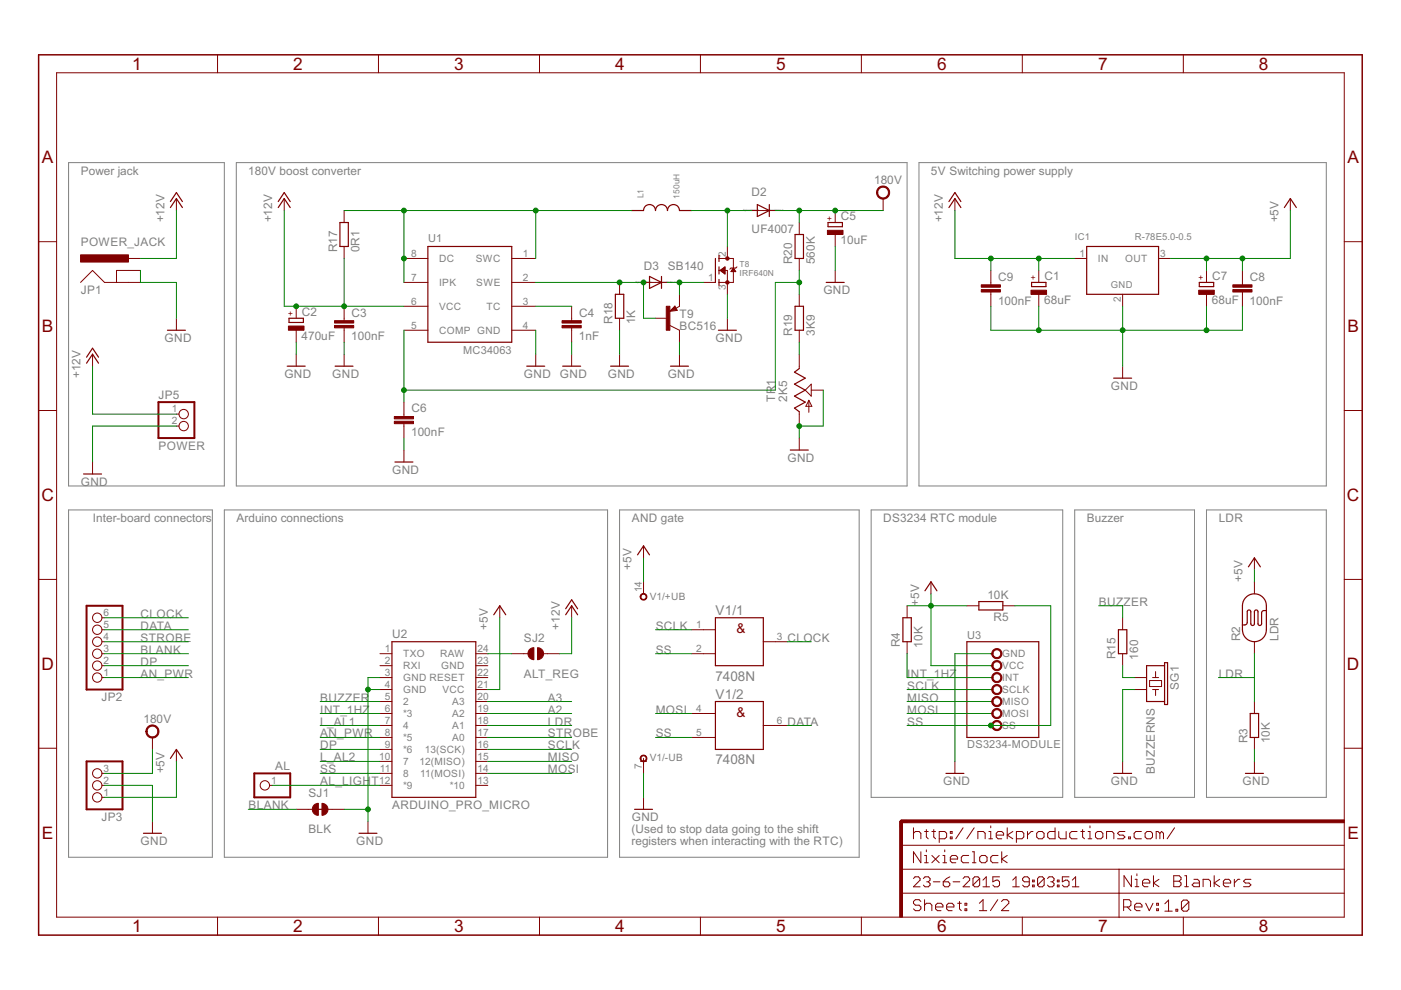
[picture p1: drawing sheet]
<svg xmlns="http://www.w3.org/2000/svg" width="297mm" height="210mm" viewBox="0 0 297 210" stroke-linecap="round" stroke-linejoin="round" font-family="sans-serif">
<path d="M14.5 34.5h33.1v68.5h-33.1zM50.1 34.5h142.2v68.5h-142.2zM194.8 34.5h86.4v68.5h-86.4zM14.5 108.1h30.5v73.7h-30.5zM47.6 108.1h81.2v73.7h-81.2zM131.4 108.1h50.8v73.7h-50.8zM184.7 108.1h40.6v61h-40.6zM227.9 108.1h25.4v61h-25.4zM255.8 108.1h25.4v61h-25.4z" fill="none" stroke="#808080" stroke-width=".21"/>
<g fill="none" stroke="#800000" stroke-width=".25">
<path d="M36.1 44l1.3-1.9 1.3 1.9M36.1 42.7l1.3-1.9 1.3 1.9M59 44l1.3-1.9 1.2 1.9M59 42.7l1.3-1.9 1.2 1.9M72.1 47.2h1.8v5.1h-1.8zM90.7 52.3h17.8v20.3h-17.8zM133.9 44.6h2.5a1.27 1.27 0 0 1 1.3-1.2 1.27 1.27 0 0 1 1.3 1.2 1.27 1.27 0 0 1 1.3-1.2 1.27 1.27 0 0 1 1.2 1.2 1.27 1.27 0 0 1 1.3-1.2 1.27 1.27 0 0 1 1.3 1.2h2.5M137.7 58.6l2.6 1.3-2.6 1.3zM140.3 58.6v2.6M151.7 54.8v5.1M152.4 54.2v1.2M152.4 56.6v1.5"/>
<path d="M152.4 59.2v1.3M160.6 43.4l2.5 1.2-2.5 1.3zM163.1 43.4v2.5M168.6 49.7h1.7v5.1h-1.7zM175.2 59.9h3.8M175.6 47.2h3v.9h-3zM201.2 44l1.3-1.9 1.2 1.9M201.2 42.7l1.3-1.9 1.2 1.9M218.7 59.9h3.1v.9h-3.1zM230.4 52.3h15.2v10.1h-15.2zM254.3 59.9h3v.9h-3zM272.3 44l1.3-1.9 1.2 1.9"/>
<path d="M18.4 77l1.2-1.9 1.3 1.9M18.4 75.7l1.2-1.9 1.3 1.9M35.5 70h3.8M60.9 77.6h3.8M61.3 67.5h3v.9h-3zM71.1 77.6h3.7M111.7 77.6h3.8M119.3 77.6h3.8M129.5 77.6h3.8M130.5 62.4h1.7v5.1h-1.7zM142.2 77.6h3.8M143 65.6h-.3l.3-.3 .3 .4-1 .1 .7-.7 .4 .6"/>
<path d="M152.3 70h3.8M168.6 64.9h1.7v5.1h-1.7zM169.5 78.1l-1.1 .8 2.3 1.3-2.3 1.2 2.3 1.3-2.3 1.3 2.3 1.3-2.3 1.2 1.1 .8M83.7 98h3.8M167.6 95.4h3.8M236.1 80.2h3.8M17.7 100.5h3.8M135.2 117.6l1.2-1.9 1.3 1.9M83.1 136.1h17.8v33h-17.8zM104.7 130.3l1.3-1.9 1.2 1.9M119.9 130.3l1.3-1.9 1.3 1.9M119.9 129.1l1.3-1.9 1.3 1.9"/>
<path d="M151.7 131h10.1v10.1h-10.1zM191.4 131h1.8v5.1h-1.8zM196.1 125.3l1.3-1.9 1.2 1.9M205 136.1h15.2v20.3h-15.2zM207.5 127.6h5.1v1.7h-5.1zM210.1 138.6h.3M237.1 133.5h1.8v5.1h-1.8zM264 126.8a2.54 2.54 0 0 1 2.8-.8 2.54 2.54 0 0 1 1.7 2.4v5.1a2.54 2.54 0 0 1-2.5 2.6 2.54 2.54 0 0 1-2.6-2.6v-5.1l.2-.8zM264.7 120.2l1.3-1.9 1.2 1.9M268.5 129.5h-.7l-.3 .3v2.4a.38 .38 0 0 1-.4 .4 .38 .38 0 0 1-.4-.4v-2.5a.38 .38 0 0 0-.4-.4 .38 .38 0 0 0-.3 .4v2.5a.38 .38 0 0 1-.4 .4 .38 .38 0 0 1-.4-.4v-2.5a.38 .38 0 0 0-.4-.4 .38 .38 0 0 0-.4 .4v2.4l-.3 .4h-.7M151.7 148.7h10.1v10.2h-10.1zM210.1 151.3h.3"/>
<path d="M210.1 141.1h.3M210.1 148.7h.3M210.1 153.8h.3M210.1 146.2h.3M210.1 143.7h.3M246.9 141.1h-3.8v7.6h3.8M246.9 140.5h.6v8.9h-.6zM265.1 151.3h1.7v5.1h-1.7zM30.4 176.7h3.8M36.1 160.8l1.3-1.9 1.3 1.9M67.1 171.6h1.8M76.1 176.7h3.8"/>
<path d="M134.5 171.6h3.8M200.6 164h3.8M236.1 164h3.8M264.1 164h3.8"/>
</g>
<g fill="none" stroke="#800000" stroke-width=".21">
<path d="M12 15.4h273v179.1h-273zM46.1 11.6v3.8M80.2 11.6v3.8M114.4 11.6v3.8M148.5 11.6v3.8M182.6 11.6v3.8M216.7 11.6v3.8M250.9 11.6v3.8M8.2 51.2h3.8M17.1 59.9l2.5-2.6 2.6 2.6h7.6M27.2 54.8h2.6M29.8 57.3h-5.1v2.6"/>
<path d="M37.4 42.1v2.5M60.3 42.1v2.5M73 44.6v2.6M73 52.3v2.5M85.6 59.9h5.1M85.6 54.8h5.1M108.5 59.9h5.1M108.5 54.8h5.1M131.4 59.9v2.5M136.4 59.9h5.1M149.1 59.9h2.6M152.4 57.3h1.8v5.1"/>
<path d="M152.4 54.8h3.1v5.1h-3.1M152.7 57.3l1-.7v1.5zM152.8 57.3h.9M152.8 57.4h.9M152.9 57.2h.8M153 57.5h.7M153.1 57h.6M153.1 57.7h.6M153.2 56.9h.5M153.3 57.8h.4M153.4 56.8h.3M153.4 57.9h.3"/>
<path d="M153.6 56.7h.1M153.6 58h.1M154.2 52.3v2.5M155 57.5h1M155.1 57.4h.8M155.2 57.3h.6M155.3 57.2h.4M155.3 57h.3M155.4 56.9h.2M155.5 56.8l.5 .8h-1zM156.3 56.6l-.3 .2h-1l-.3 .3M159.3 44.6h5.1"/>
<path d="M169.5 47.2v2.5M169.5 54.8v2.5M177.1 44.6v2.6M177.1 49.7v2.6M177.1 57.3v2.6M187.2 42.1v2.5M202.5 42.1v2.5M210.1 57.3v3.1M220.2 57.3v2.6M227.9 54.8h2.5M245.6 54.8h2.6M255.8 57.3v2.6"/>
<path d="M263.4 57.3v3.1M273.6 42.1v2.5M285 51.2h3.8M19.6 75.1v2.5M37.4 67.5v2.5M62.8 64.9v2.6M62.8 70v2.6M62.8 75.1v2.5M73 64.9v3.1M73 69.5v3.1M73 75.1v2.5M85.6 64.9h5.1"/>
<path d="M85.6 70h5.1M108.5 64.9h5.1M108.5 70h5.1M113.6 75.1v2.5M121.2 64.9v3.1M121.2 69.5v3.1M121.2 75.1v2.5M131.4 67.5v2.5M131.4 75.1v2.5M139 67.5h2.5M142 69l2.1 1v2.6M143.1 64.9l.5 .9-1.6 .2z"/>
<path d="M144.1 62.4v2.5l-.8 .5M144.1 75.1v2.5M154.2 67.5v2.5M169.5 62.4v2.5M169.5 70v2.6M169.5 75.1v3M210.1 61.9v3M220.2 62.4v2.5M238 62.4v2.5M238 77.6v2.6M255.8 62.4v2.5M263.4 61.9v3"/>
<path d="M8.2 87h3.8M19.6 98v2.5M37.4 87.8h.6M37.4 90.3h.6M85.6 85.3v3M85.6 89.8v3.1M85.6 95.4v2.6M169.5 87.3v3M169.5 92.9v2.5M170.7 82.7l1.3-1.3v2.6zM171.5 84.9v2.5M171.5 84.9l.6 1.2h-1.2z"/>
<path d="M172 82.7h2.5M285 87h3.8M136.4 115.7v2.6M266 118.3v2.5M8.2 122.9h3.8M21.6 138.6h.6M21.6 136.1h.6M21.6 133.5h.6M21.6 131h.6M80.6 138.6h2.5M100.9 138.6h2.5M106 128.4v2.6"/>
<path d="M108.5 138.6h3.4M115.2 138.6h3.5M121.2 128.4v2.6M136.4 123.4v2.5M146.6 138.6h5.1M146.6 133.5h5.1M161.8 136.1h5.1M192.3 128.4v2.6M192.3 136.1v2.5M197.4 123.4v2.5M205 128.4h2.5M212.6 128.4h2.6"/>
<path d="M238 131v2.5M238 138.6v2.5M266 123.4v2.5M266 136.1v2.5M285 122.9h3.8M8.2 158.6h3.8M21.6 143.7h.6M21.6 141.1h.6M32.3 156.4v2.5M37.4 158.9v2.5M80.6 143.7h2.5M80.6 141.1h2.5"/>
<path d="M80.6 148.7h2.5M80.6 151.3h2.5M80.6 153.8h2.5M80.6 156.4h2.5M80.6 158.9h2.5M80.6 146.2h2.5M100.9 143.7h2.5M100.9 141.1h2.5M100.9 148.7h2.5M100.9 151.3h2.5M100.9 153.8h2.5M100.9 156.4h2.5"/>
<path d="M100.9 158.9h2.5M100.9 146.2h2.5M146.6 151.3h5.1M146.6 156.4h5.1M161.8 153.8h5.1M240.6 143.7h2.5M240.6 146.2h2.5M243.7 144.3h2.6v1.3h-2.6zM244.4 143.7h1.2M244.4 146.2h1.2M245 142.4v1.3M245 146.2v1.3"/>
<path d="M266 148.7v2.6M266 156.4v2.5M285 158.6h3.8M21.6 169.1h.6M21.6 166.5h.6M21.6 164h.6M32.3 174.1v2.6M57.1 166.5h.6M62.8 171.6h3.4M69.5 171.6h3.5M78 174.1v2.6M80.6 166.5h2.5"/>
<path d="M80.6 164h2.5M80.6 161.4h2.5M100.9 166.5h2.5M100.9 164h2.5M100.9 161.4h2.5M135.8 161.4h1.3M136.4 160.8v3.2M136.4 169.1v2.5M191.1 179.2h93.9M193.7 175.5v2.3M193.7 176.7l.4-.4h.8l.3 .4v1.1M196 176.3h.8"/>
<path d="M196.4 175.9v1.6l.4 .3M197.6 176.3h.8M198 175.9v1.6l.4 .3M199.1 177.8h1.2l.4-.3v-.8l-.4-.4h-1.2v2.3M201.5 176.3h.4v.4h-.4zM201.5 177.5h.4v.3h-.4zM202.5 161.4v2.6M204.2 175.5l-1.6 2.3M206.5 175.5l-1.5 2.3M207.3 177.8v-1.5h1.2l.4 .4v1.1M209.7 176.3h.4v1.5M209.7 177.8h.7"/>
<path d="M210.1 175.1v.4M211.2 177.1h1.6v-.4l-.4-.4h-.8l-.4 .4v.8l.4 .3h.8M213.6 175.5v2.3M214.7 176.3l-1.1 .8 1.1 .7M215.5 177.8h1.2l.4-.3v-.8l-.4-.4h-1.2v2.3M217.8 176.3v1.5M219 176.3h-.4l-.8 .8M220.2 176.3h.8l.4 .4v.8l-.4 .3h-.8l-.4-.3v-.8zM223.7 175.5v2.3h-1.2l-.4-.3v-.8l.4-.4h1.2M224.5 176.3v1.2l.4 .3h1.1v-1.5M228.4 176.3h-1.2l-.4 .4v.8l.4 .3h1.2M229.2 176.3h.7"/>
<path d="M229.5 175.9v1.6l.4 .3M230.7 176.3h.4v1.5M230.7 177.8h.8M231.1 175.1v.4M232.3 176.7l.4-.4h.7l.4 .4v.8l-.4 .3h-.7l-.4-.3zM234.6 177.8v-1.5h1.2l.4 .4v1.1M238 161.4v2.6M238.5 176.3h-1.2l-.4 .4 .4 .4h.8l.4 .4-.4 .3h-1.2M239.3 177.5h.4v.3h-.4zM242 176.3h-1.2l-.3 .4v.8l.3 .3h1.2M242.8 176.7l.4-.4h.8l.3 .4v.8l-.3 .3h-.8l-.4-.3zM245.9 176.7l-.4-.4h-.4v1.5"/>
<path d="M245.9 176.7v1.1M245.9 176.7l.4-.4 .4 .4v1.1M249 175.5l-1.5 2.3M266 161.4v2.6M46.1 194.5v3.8M80.2 194.5v3.8M114.4 194.5v3.8M148.5 194.5v3.8M182.6 194.5v3.8M191.1 189.4h93.9M191.1 184.3h93.9M193.7 186.3l.3-.4h.7l.4 .4v.3l-1.4 1.4h1.4"/>
<path d="M195.2 180.6v2.3l-1.5-2.3v2.3M195.2 191.1l-.3-.3h-.8l-.4 .3v.4l.4 .4h.8l.3 .4v.4l-.3 .4h-.8l-.4-.4M195.8 186.3l.3-.4h.7l.4 .4v.3l-.4 .4M196 181.4h.4v1.5M196 182.9h.8M196 190.8v2.3M196 191.9l.4-.4h.8l.4 .4v1.2M196.4 180.2v.4M196.5 187h.3M196.8 187l.4 .3v.4l-.4 .3h-.7l-.3-.3M197.6 181.4l1.5 1.5M197.9 187h1.4"/>
<path d="M198.4 192.3h1.5v-.4l-.4-.4h-.7l-.4 .4v.8l.4 .4h.7M199.1 181.4l-1.5 1.5M199.9 181.4h.4v1.5M199.9 182.9h.8M200 187h1l.4 .3v.4l-.4 .3h-.7l-.3-.3zM200.3 180.2v.4M200.7 192.3h1.5v-.4l-.3-.4h-.8l-.4 .4v.8l.4 .4h.8M201.4 185.9l-.7 .4-.7 .7M201.5 182.1h1.5v-.3l-.4-.4h-.7l-.4 .4v.7l.4 .4h.7M202.1 187h1.4M203 191.5h.8M203.4 191.1v1.6l.4 .4"/>
<path d="M204.2 186.3l.3-.4h.8l.3 .4v.3l-1.4 1.4h1.4M204.6 192.7h.4v.4h-.4zM204.6 191.5h.4v.4h-.4zM205.4 181.4h-1.2l-.4 .4v.7l.4 .4h1.2M206.2 182.9h.7M206.2 180.6h.3v2.3M207.6 191.5l.8-.7v2.3M207.6 193.1h1.6M207.7 181.8l.4-.4h.8l.4 .4v.7l-.4 .4h-.8l-.4-.4zM207.7 186.3v1.4l-.4 .3h-.6l-.4-.3M207.7 186.3l-.4-.4h-.6l-.4 .4v1.4M207.7 186.3l-1.4 1.4"/>
<path d="M208.4 188h1.4M208.4 186.6l.7-.7v2.1M211.5 190.8l-1.5 2.3M211.6 181.4h-1.2l-.3 .4v.7l.3 .4h1.2M211.9 185.9h-1.4v1.1l.7-.4h.4l.3 .4v.7l-.3 .3h-.7l-.4-.3M212.3 191.1l.4-.3h.8l.4 .3v.4l-1.6 1.6h1.6M212.4 180.6v2.3M213.6 181.4l-1.2 .7 1.2 .8M214.7 188h1.4M214.7 186.6l.7-.7v2.1M216.7 194.5v3.8M218.2 187h-1l-.4-.4v-.3l.4-.4h.7l.3 .4v1.4l-.3 .3h-.7l-.4-.3"/>
<path d="M218.9 187.7h.4v.3h-.4zM218.9 186.6h.4v.4h-.4zM221.4 186.3v1.4l-.4 .3h-.7l-.3-.3M221.4 186.3l-.4-.4h-.7l-.3 .4v1.4M221.4 186.3l-1.4 1.4M222.1 186.3l.3-.4h.7l.4 .4v.3l-.4 .4M222.8 187h.3M223.1 187l.4 .3v.4l-.4 .3h-.7l-.3-.3M224.2 187.7h.3v.3h-.3zM224.2 186.6h.3v.4h-.3zM226.7 185.9h-1.5v1.1l.7-.4h.4l.4 .4v.7l-.4 .3h-.7l-.4-.3M227.4 188h1.3"/>
<path d="M227.4 186.6l.6-.7v2.1M237.3 184.3v10.3M238.2 192.3h1.2l.4-.4v-.8l-.4-.3h-1.2v2.3M239 192.3l.8 .8M239.9 185.7v2.3l-1.6-2.3v2.3M240.6 192.3h1.5v-.4l-.4-.4h-.7l-.4 .4v.8l.4 .4h.7M240.7 188h.7M240.7 186.4h.3v1.6M241 185.3v.4M242.2 187.2h1.6v-.4l-.4-.4h-.8l-.4 .4v.8l.4 .4h.8M242.9 191.5l.8 1.6 .8-1.6M244.6 185.7v2.3"/>
<path d="M245.2 192.7h.4v.4h-.4zM245.2 191.5h.4v.4h-.4zM245.7 186.4l-1.1 .8 1.1 .8M247 191.6l.8-.8v2.4M247 193.2h1.5M248.9 185.7h1.1l.4 .4v.3l-.4 .4 .4 .4v.4l-.4 .4h-1.1zM248.9 186.8h1.1M249.3 192.8h.4v.4h-.4zM250.9 194.5v3.8M251.2 188h.8M251.2 185.7h.4v2.3M252.1 191.2v1.6l-.4 .4h-.8l-.4-.4"/>
<path d="M252.1 191.2l-.4-.4h-.8l-.4 .4v1.6M252.1 191.2l-1.6 1.6M253.1 186.4h.8l.4 .4v1.2h-1.2l-.3-.4 .3-.4h1.2M255.1 188v-1.6h1.1l.4 .4v1.2M257.4 185.7v2.3M258.6 186.4l-1.2 .8 1.2 .8M259.4 187.2h1.5v-.4l-.4-.4h-.7l-.4 .4v.8l.4 .4h.7M261.7 186.4v1.6M262.9 186.4h-.4l-.8 .8M265.2 186.4h-1.1l-.4 .4 .4 .4h.7l.4 .4-.4 .4h-1.1"/>
<circle cx="38.9" cy="90.3" r=".99"/>
<circle cx="38.9" cy="87.8" r=".99"/>
<circle cx="20.6" cy="138.6" r=".99"/>
<circle cx="20.6" cy="136.1" r=".99"/>
<circle cx="20.6" cy="133.5" r=".99"/>
<circle cx="20.6" cy="131" r=".99"/>
<circle cx="20.6" cy="143.7" r=".99"/>
<circle cx="20.6" cy="141.1" r=".99"/>
<circle cx="20.6" cy="166.5" r=".99"/>
<circle cx="20.6" cy="164" r=".99"/>
<circle cx="20.6" cy="169.1" r=".99"/>
<circle cx="56.2" cy="166.5" r=".99"/>
</g>
<g fill="#800000" stroke="#800000" stroke-width=".21">
<path d="M186.2 39.9a1.4 1.4 0 0 1 2.2 .2 1.4 1.4 0 0 1-.8 2.1 1.4 1.4 0 0 1-1.8-1.4h.3a1.14 1.14 0 0 1 1.7-.9 1.14 1.14 0 0 1 .1 1.9 1.14 1.14 0 0 1-1.8-.7v-.3h-.3z" fill-rule="evenodd"/>
<path d="M31.3 154.1a1.4 1.4 0 0 1 2.2 .3 1.4 1.4 0 0 1-.8 2 1.4 1.4 0 0 1-1.8-1.3h.3a1.14 1.14 0 0 1 1.6-1.1 1.14 1.14 0 0 1 .3 1.9 1.14 1.14 0 0 1-1.9-.5v-.3h-.3z" fill-rule="evenodd"/>
<path d="M135.9 126.1a.72 .72 0 0 1 1.1 0 .72 .72 0 0 1-.4 1.1 .72 .72 0 0 1-.9-.7h.2a.56 .56 0 0 1 .8-.4 .56 .56 0 0 1 .1 .9 .56 .56 0 0 1-.9-.3v-.2h-.2z" fill-rule="evenodd"/>
<path d="M135.9 160.4a.72 .72 0 0 1 1.1 0 .72 .72 0 0 1-.4 1.1 .72 .72 0 0 1-.9-.7h.2a.56 .56 0 0 1 .8-.5 .56 .56 0 0 1 .1 1 .56 .56 0 0 1-.9-.3v-.2h-.2z" fill-rule="evenodd"/>
<path d="M68.3 170.3a1.26 1.26 0 0 1 1.2 1.3h-1.2z" fill-rule="evenodd"/>
<path d="M68.3 171.6h1.2a1.26 1.26 0 0 1-1.2 1.3z" fill-rule="evenodd"/>
<path d="M66.5 170.8l.5-.4 .5-.1v2.6a1.27 1.27 0 0 1-1.2-.8 1.27 1.27 0 0 1 .2-1.3z" fill-rule="evenodd"/>
<path d="M114 137.3a1.27 1.27 0 0 1 1.3 1.3 1.27 1.27 0 0 1-1.3 1.3z" fill-rule="evenodd"/>
<path d="M112.2 137.7l.6-.3 .4-.1v2.6a1.29 1.29 0 0 1-1.2-.8 1.29 1.29 0 0 1 .2-1.4z" fill-rule="evenodd"/>
<path d="M210.7 153a1.08 1.08 0 0 1 1.6 .4 1.08 1.08 0 0 1-.7 1.5 1.08 1.08 0 0 1-1.3-1.1h.2a.83 .83 0 0 1 1.2-.8 .83 .83 0 0 1 .2 1.4 .83 .83 0 0 1-1.3-.3l-.1-.3h-.2z" fill-rule="evenodd"/>
<path d="M210.7 150.5a1.08 1.08 0 0 1 1.6 .3 1.08 1.08 0 0 1-.7 1.5 1.08 1.08 0 0 1-1.3-1h.2a.83 .83 0 0 1 1.2-.8 .83 .83 0 0 1 .2 1.4 .83 .83 0 0 1-1.3-.4l-.1-.2h-.2z" fill-rule="evenodd"/>
<path d="M210.7 147.9a1.08 1.08 0 0 1 1.6 .4 1.08 1.08 0 0 1-.7 1.5 1.08 1.08 0 0 1-1.3-1.1h.2a.83 .83 0 0 1 1.2-.8 .83 .83 0 0 1 .2 1.4 .83 .83 0 0 1-1.3-.3l-.1-.3h-.2z" fill-rule="evenodd"/>
<path d="M210.7 145.4a1.08 1.08 0 0 1 1.6 .3 1.08 1.08 0 0 1-.7 1.6 1.08 1.08 0 0 1-1.3-1.1h.2a.83 .83 0 0 1 1.2-.8 .83 .83 0 0 1 .2 1.4 .83 .83 0 0 1-1.3-.4l-.1-.2h-.2z" fill-rule="evenodd"/>
<path d="M210.7 142.9a1.08 1.08 0 0 1 1.6 .3 1.08 1.08 0 0 1-.7 1.5 1.08 1.08 0 0 1-1.3-1h.2a.83 .83 0 0 1 1.2-.8 .83 .83 0 0 1 .2 1.3 .83 .83 0 0 1-1.3-.3l-.1-.2h-.2z" fill-rule="evenodd"/>
<path d="M210.7 140.3a1.08 1.08 0 0 1 1.6 .3 1.08 1.08 0 0 1-.7 1.6 1.08 1.08 0 0 1-1.3-1.1h.2a.83 .83 0 0 1 1.1-.8 .83 .83 0 0 1 .3 1.4 .83 .83 0 0 1-1.3-.3l-.1-.3h-.2z" fill-rule="evenodd"/>
<path d="M210.7 137.8a1.08 1.08 0 0 1 1.6 .3 1.08 1.08 0 0 1-.7 1.5 1.08 1.08 0 0 1-1.3-1h.2a.83 .83 0 0 1 1.2-.8 .83 .83 0 0 1 .2 1.4 .83 .83 0 0 1-1.3-.4l-.1-.2h-.2z" fill-rule="evenodd"/>
<circle cx="154.2" cy="59.9" r=".36"/>
<circle cx="154.2" cy="54.8" r=".36"/>
</g>
<g fill="#800000" stroke="#800000" stroke-width=".21">
<path d="M141.3 64.9h.7v5.1h-.7z"/>
<path d="M119.2 69h4v.5h-4z"/>
<path d="M119.2 68h4v.5h-4z"/>
<path d="M61.2 69.1h3.3v.9h-3.3z"/>
<path d="M175.4 48.8h3.3v.9h-3.3z"/>
<path d="M70.9 69h4.1v.5h-4.1z"/>
<path d="M70.9 68h4.1v.5h-4.1z"/>
<path d="M83.6 89.3h4.1v.5h-4.1z"/>
<path d="M83.6 88.3h4.1v.5h-4.1z"/>
<path d="M17.1 54h10.1v1.6h-10.1z"/>
<path d="M218.6 61.5h3.3v.9h-3.3z"/>
<path d="M254.1 61.5h3.4v.9h-3.4z"/>
<path d="M261.4 61.4h4.1v.5h-4.1z"/>
<path d="M261.4 60.4h4.1v.5h-4.1z"/>
<path d="M208 61.4h4.1v.5h-4.1z"/>
<path d="M208 60.4h4.1v.5h-4.1z"/>
<path d="M190.8 174.1h.5v20.4h-.5z"/>
<path d="M191 173.8h94v.6h-94z"/>
</g>
<path d="M33.6 85.3h7.6v7.6h-7.6zM18.4 128.4h7.6v17.8h-7.6zM18.4 161.4h7.6v10.2h-7.6zM53.9 164h7.6v5.1h-7.6z" fill="none" stroke="#800000" stroke-width=".42"/>
<path d="M192.3 174.1h-1.2v1.3" fill="none" stroke="#800000" stroke-width=".61"/>
<path d="M8.2 11.6h280.6v186.7h-280.6z" fill="none" stroke="#800000" stroke-width=".32"/>
<g fill="none" stroke="#008000" stroke-width=".21">
<path d="M29.8 57.3v2.6h7.6v7.6M37.4 44.6v10.2h-7.6M60.3 44.6v20.3h25.3M73 54.8v10.1M73 44.6h60.9M85.6 44.6v15.3M113.6 44.6v10.2M113.6 59.9h22.8v7.6h2.6M141.5 59.9h7.6M144.1 59.9v2.5M146.6 44.6h12.7M154.2 44.6v7.7"/>
<path d="M164.4 44.6h22.8M169.5 44.6v2.6M169.5 57.3v5.1M169.5 59.9h-5.1v22.8h-78.8M177.1 52.3v5M202.5 44.6v10.2h25.4M210.1 54.8v2.5M220.2 54.8v2.5M255.8 54.8v2.5M263.4 54.8v2.5M273.6 44.6v10.2h-25.4M19.6 77.6v10.2h17.8"/>
<path d="M62.8 72.6v2.5M73 72.6v2.5M85.6 70v15.3M113.6 70v5.1M113.6 64.9h7.6M121.2 72.6v2.5M131.4 70v5.1M144.1 72.6v2.5M154.2 62.4v5.1M169.5 72.6v2.5M210.1 64.9v5.1h53.3v-5.1M220.2 64.9v5.1"/>
<path d="M238 64.9v12.7M255.8 64.9v5.1M37.4 90.3h-17.8v7.7M85.6 92.9v2.5M174.5 82.7v7.6h-5v2.6M136.4 118.3v5.1M22.2 138.6h17.7M22.2 131h17.7M22.2 136.1h17.7M22.2 133.5h17.7M103.4 138.6h5.1M106 131v15.2h-2.6"/>
<path d="M121.2 131v7.6h-2.5M139 138.6h7.6M139 133.5h7.6M166.9 136.1h5.1M192.3 138.6v5.1h17.8M192.3 128.4h12.7M197.4 125.9v15.2h12.7M210.1 138.6h-7.6v22.8M215.2 128.4h7.6v25.4h-30.5M232.9 128.4h5.1v2.6M266 120.8v2.6M266 138.6v10.1"/>
<path d="M22.2 143.7h17.7M22.2 141.1h17.7M32.3 158.9v5.1h-10.1M67.9 158.9h12.7M67.9 153.8h12.7M67.9 156.4h12.7M67.9 151.3h12.7M67.9 148.7h12.7M78 146.2h2.6M80.6 143.7h-2.6v30.4M103.4 158.9h17.8M103.4 153.8h17.8"/>
<path d="M103.4 156.4h17.8M103.4 151.3h17.8M103.4 148.7h17.8M139 156.4h7.6M139 151.3h7.6M166.9 153.8h5.1M192.3 146.2h17.8M192.3 151.3h17.8M192.3 148.7h17.8M238 141.1v2.6h2.6M240.6 146.2h-2.6v15.2M258.3 143.7h7.7"/>
<path d="M266 158.9v2.5M22.2 166.5h10.1v7.6M37.4 161.4v7.7h-15.2M52.6 171.6h10.2M57.7 166.5h22.9M67.9 164h12.7M67.9 161.4h12.7M73 171.6h5M103.4 164h17.8M103.4 161.4h17.8M136.4 164v5.1"/>
</g>
<g fill="#008000" stroke="#008000" stroke-width=".21">
<circle cx="169.5" cy="90.3" r=".51"/>
<circle cx="238" cy="70" r=".51"/>
<circle cx="255.8" cy="70" r=".51"/>
<circle cx="220.2" cy="70" r=".51"/>
<circle cx="78" cy="146.2" r=".51"/>
<circle cx="78" cy="171.6" r=".51"/>
<circle cx="255.8" cy="54.8" r=".51"/>
<circle cx="263.4" cy="54.8" r=".51"/>
<circle cx="197.4" cy="128.4" r=".51"/>
<circle cx="169.5" cy="44.6" r=".51"/>
<circle cx="177.1" cy="44.6" r=".51"/>
<circle cx="62.8" cy="64.9" r=".51"/>
<circle cx="73" cy="64.9" r=".51"/>
<circle cx="220.2" cy="54.8" r=".51"/>
<circle cx="210.1" cy="54.8" r=".51"/>
<circle cx="131.4" cy="59.9" r=".51"/>
<circle cx="136.4" cy="59.9" r=".51"/>
<circle cx="144.1" cy="59.9" r=".51"/>
<circle cx="85.6" cy="54.8" r=".51"/>
<circle cx="85.6" cy="44.6" r=".51"/>
<circle cx="113.6" cy="44.6" r=".51"/>
<circle cx="154.2" cy="44.6" r=".51"/>
<circle cx="169.5" cy="59.9" r=".51"/>
<circle cx="85.6" cy="82.7" r=".51"/>
<circle cx="210.1" cy="153.8" r=".51"/>
</g>
<g font-size="4.1" fill="#800000">
<text x="28" y="14.8">1</text>
<text x="62.2" y="14.8">2</text>
<text x="96.3" y="14.8">3</text>
<text x="130.4" y="14.8">4</text>
<text x="164.5" y="14.8">5</text>
<text x="198.7" y="14.8">6</text>
<text x="232.8" y="14.8">7</text>
<text x="266.9" y="14.8">8</text>
<text x="8.9" y="34.6">A</text>
<text x="285.7" y="34.6">A</text>
<text x="8.9" y="70.4">B</text>
<text x="285.7" y="70.4">B</text>
<text x="8.8" y="106.2">C</text>
<text x="285.6" y="106.2">C</text>
<text x="8.8" y="142">D</text>
<text x="285.6" y="142">D</text>
<text x="8.9" y="177.8">E</text>
<text x="285.7" y="177.8">E</text>
<text x="28" y="197.7">1</text>
<text x="62.2" y="197.7">2</text>
<text x="96.3" y="197.7">3</text>
<text x="130.4" y="197.7">4</text>
<text x="164.5" y="197.7">5</text>
<text x="198.7" y="197.7">6</text>
<text x="232.8" y="197.7">7</text>
<text x="266.9" y="197.7">8</text>
</g>
<g font-size="3.2" fill="#808080">
<text x="151.7" y="130.3">V1/1</text>
<text x="151.7" y="144.3">7408N</text>
<text x="151.7" y="148.1">V1/2</text>
<text x="151.7" y="162.1">7408N</text>
</g>
<g font-size="3.2" fill="#800000">
<text x="156.1" y="134.1">&amp;</text>
<text x="156.1" y="151.9">&amp;</text>
</g>
<g font-size="2.8" fill="#808080">
<text x="17.1" y="37">Power jack</text>
<text x="52.6" y="37">180V boost converter</text>
<text x="159.3" y="41.6">D2</text>
<text x="185.3" y="38.9">180V</text>
<text x="197.4" y="37">5V Switching power supply</text>
<text x="34.9" y="47.2" transform="rotate(-90 34.9 47.2)">+12V</text>
<text x="57.7" y="47.2" transform="rotate(-90 57.7 47.2)">+12V</text>
<text x="178.3" y="46.7">C5</text>
<text x="199.9" y="47.2" transform="rotate(-90 199.9 47.2)">+12V</text>
<text x="271" y="47.2" transform="rotate(-90 271 47.2)">+5V</text>
<text x="17.1" y="52.3">POWER_JACK</text>
<text x="71.5" y="53.5" transform="rotate(-90 71.5 53.5)">R17</text>
<text x="76.3" y="53.5" transform="rotate(-90 76.3 53.5)">0R1</text>
<text x="159.3" y="49.5">UF4007</text>
<text x="178.2" y="51.8">10uF</text>
<text x="136.5" y="57.3">D3 SB140</text>
<text x="168" y="56" transform="rotate(-90 168 56)">R20</text>
<text x="172.8" y="56.1" transform="rotate(-90 172.8 56.1)">560K</text>
<text x="211.7" y="59.5">C9</text>
<text x="221.4" y="59.4">C1</text>
<text x="257" y="59.4">C7</text>
<text x="265" y="59.5">C8</text>
<text x="17.1" y="62.4">JP1</text>
<text x="174.6" y="62.4">GND</text>
<text x="211.6" y="64.6">100nF</text>
<text x="221.4" y="64.5">68uF</text>
<text x="256.9" y="64.5">68uF</text>
<text x="264.9" y="64.6">100nF</text>
<text x="64" y="67">C2</text>
<text x="74.5" y="67.1">C3</text>
<text x="122.8" y="67.1">C4</text>
<text x="129.9" y="68.7" transform="rotate(-90 129.9 68.7)">R18</text>
<text x="134.7" y="68.8" transform="rotate(-90 134.7 68.8)">1K</text>
<text x="144.1" y="70">BC516</text>
<text x="144.1" y="67.5">T9</text>
<text x="168" y="71.3" transform="rotate(-90 168 71.3)">R19</text>
<text x="172.8" y="71.3" transform="rotate(-90 172.8 71.3)">3K9</text>
<text x="34.9" y="72.6">GND</text>
<text x="63.9" y="72.1">470uF</text>
<text x="74.5" y="72.2">100nF</text>
<text x="122.7" y="72.2">1nF</text>
<text x="151.7" y="72.6">GND</text>
<text x="17.1" y="80.2" transform="rotate(-90 17.1 80.2)">+12V</text>
<text x="60.3" y="80.2">GND</text>
<text x="70.5" y="80.2">GND</text>
<text x="111.1" y="80.2">GND GND</text>
<text x="128.9" y="80.2">GND</text>
<text x="141.6" y="80.2">GND</text>
<text x="235.5" y="82.7">GND</text>
<text x="33.6" y="84.6">JP5</text>
<text x="87.2" y="87.4">C6</text>
<text x="164.4" y="85.2" transform="rotate(-90 164.4 85.2)">TR1</text>
<text x="166.9" y="85.3" transform="rotate(-90 166.9 85.3)">2K5</text>
<text x="33.6" y="95.4">POWER</text>
<text x="87.2" y="92.5">100nF</text>
<text x="83.2" y="100.5">GND</text>
<text x="167" y="98">GND</text>
<text x="17.1" y="103">GND</text>
<text x="19.7" y="110.7">Inter-board connectors</text>
<text x="50.1" y="110.7">Arduino connections</text>
<text x="133.9" y="110.7">AND gate</text>
<text x="187.3" y="110.7">DS3234 RTC module</text>
<text x="230.4" y="110.7">Buzzer</text>
<text x="258.4" y="110.7">LDR</text>
<text x="133.9" y="120.8" transform="rotate(-90 133.9 120.8)">+5V</text>
<text x="263.4" y="123.4" transform="rotate(-90 263.4 123.4)">+5V</text>
<text x="29.8" y="131">CLOCK</text>
<text x="194.8" y="128.4" transform="rotate(-90 194.8 128.4)">+5V</text>
<text x="209.3" y="126.9">10K</text>
<text x="210.7" y="131.7">R5</text>
<text x="233" y="128.4">BUZZER</text>
<text x="29.8" y="133.5">DATA</text>
<text x="29.8" y="136.1">STROBE</text>
<text x="83.2" y="135.3">U2</text>
<text x="103.4" y="133.5" transform="rotate(-90 103.4 133.5)">+5V</text>
<text x="111.1" y="136.1">SJ2</text>
<text x="118.7" y="133.5" transform="rotate(-90 118.7 133.5)">+12V</text>
<text x="139" y="133.5">SCLK</text>
<text x="167" y="136.1">CLOCK</text>
<text x="190.8" y="137.3" transform="rotate(-90 190.8 137.3)">R4</text>
<text x="195.6" y="137.3" transform="rotate(-90 195.6 137.3)">10K</text>
<text x="262.9" y="136" transform="rotate(-90 262.9 136)">R2</text>
<text x="271" y="136" transform="rotate(-90 271 136)">LDR</text>
<text x="29.8" y="138.6">BLANK</text>
<text x="29.8" y="141.1">DP</text>
<text x="29.8" y="143.7">AN_PWR</text>
<text x="111.1" y="143.7">ALT_REG</text>
<text x="139" y="138.6">SS</text>
<text x="192.4" y="143.7">INT_1HZ</text>
<text x="236.5" y="139.8" transform="rotate(-90 236.5 139.8)">R15</text>
<text x="241.3" y="139.9" transform="rotate(-90 241.3 139.9)">160</text>
<text x="258.4" y="143.7">LDR</text>
<text x="21.5" y="148.6">JP2</text>
<text x="67.9" y="148.7">BUZZER</text>
<text x="116.2" y="148.7">A3</text>
<text x="192.4" y="146.2">SCLK</text>
<text x="192.4" y="148.7">MISO</text>
<text x="250" y="146.3" transform="rotate(-90 250 146.3)">SG1</text>
<text x="30.4" y="153.2">180V</text>
<text x="67.9" y="151.3">INT_1HZ</text>
<text x="67.9" y="153.8">L_AL1</text>
<text x="116.2" y="153.8">LDR</text>
<text x="116.2" y="151.3">A2</text>
<text x="139" y="151.3">MOSI</text>
<text x="167" y="153.8">DATA</text>
<text x="192.4" y="153.8">SS</text>
<text x="192.4" y="151.3">MOSI</text>
<text x="67.9" y="158.9">DP</text>
<text x="67.9" y="156.4">AN_PWR</text>
<text x="67.9" y="161.4">L_AL2</text>
<text x="116.2" y="156.4">STROBE</text>
<text x="116.2" y="158.9">SCLK</text>
<text x="116.2" y="161.4">MISO</text>
<text x="139" y="156.4">SS</text>
<text x="264.5" y="157.6" transform="rotate(-90 264.5 157.6)">R3</text>
<text x="269.3" y="157.6" transform="rotate(-90 269.3 157.6)">10K</text>
<text x="34.9" y="164" transform="rotate(-90 34.9 164)">+5V</text>
<text x="58.3" y="163.3">AL</text>
<text x="67.9" y="164">SS</text>
<text x="67.9" y="166.5">AL_LIGH</text>
<text x="78.7" y="166.5">T</text>
<text x="116.2" y="164">MOSI</text>
<text x="200" y="166.5">GND</text>
<text x="235.5" y="166.5">GND</text>
<text x="244.9" y="164.1" transform="rotate(-90 244.9 164.1)">BUZZERNS</text>
<text x="263.5" y="166.5">GND</text>
<text x="52.7" y="171.6">BLANK</text>
<text x="65.4" y="169.1">SJ1</text>
<text x="83.2" y="171.6">ARDUINO_PRO_MICRO</text>
<text x="21.5" y="174">JP3</text>
<text x="29.8" y="179.2">GND</text>
<text x="65.4" y="176.7">BLK</text>
<text x="75.5" y="179.2">GND</text>
<text x="133.9" y="176.6">(Used to stop data going to the shift</text>
<text x="133.9" y="179.2">registers when interacting with the RTC)</text>
<text x="133.9" y="174.1">GND</text>
</g>
<g font-size="2.6" fill="#808080">
<text x="90.8" y="51.4">U1</text>
<text x="98.2" y="75.1">MC34063</text>
<text x="205" y="135.4">U3</text>
<text x="205" y="158.7">DS3234-MODULE</text>
</g>
<g font-size="2.4" fill="#808080">
<text x="87.2" y="59.5">7</text>
<text x="87.2" y="54.4">8</text>
<text x="93.1" y="55.6">DC</text>
<text x="100.9" y="55.6">SWC</text>
<text x="110.8" y="54.4">1</text>
<text x="110.8" y="59.5">2</text>
<text x="150.1" y="59.5">1</text>
<text x="153.9" y="54.4" transform="rotate(-90 153.9 54.4)">2</text>
<text x="228.9" y="54.4">1</text>
<text x="232.8" y="55.6">IN</text>
<text x="238.6" y="55.6">OUT</text>
<text x="246" y="54.4">3</text>
<text x="87.2" y="64.6">6</text>
<text x="93.1" y="65.7">VCC</text>
<text x="93.1" y="60.6">IPK</text>
<text x="101" y="60.6">SWE</text>
<text x="103.2" y="65.7">TC</text>
<text x="110.8" y="64.6">3</text>
<text x="153.9" y="61.4" transform="rotate(-90 153.9 61.4)">3</text>
<text x="237.7" y="64" transform="rotate(-90 237.7 64)">2</text>
<text x="87.2" y="69.7">5</text>
<text x="93.1" y="70.8">COMP GND</text>
<text x="110.8" y="69.7">4</text>
<text x="36.4" y="87.4">1</text>
<text x="36.4" y="90">2</text>
<text x="136.1" y="125.5" transform="rotate(-90 136.1 125.5)">14</text>
<text x="22" y="130.6">6</text>
<text x="137.7" y="127.2">V1/+UB</text>
<text x="22" y="135.7">4</text>
<text x="22" y="133.2">5</text>
<text x="147.6" y="133.2">1</text>
<text x="164.7" y="135.7">3</text>
<text x="22" y="143.3">1</text>
<text x="22" y="140.8">2</text>
<text x="22" y="138.2">3</text>
<text x="81.6" y="143.3">3</text>
<text x="81.6" y="140.8">2</text>
<text x="81.6" y="138.2">1</text>
<text x="85.5" y="141.9">RXI</text>
<text x="85.5" y="139.4">TXO</text>
<text x="93.3" y="139.4">RAW</text>
<text x="93.6" y="141.9">GND</text>
<text x="101.2" y="140.8">23</text>
<text x="101.2" y="138.2">24</text>
<text x="101.2" y="143.3">22</text>
<text x="147.6" y="138.2">2</text>
<text x="212.5" y="141.9">VCC</text>
<text x="212.5" y="139.4">GND</text>
<text x="81.6" y="148.4">5</text>
<text x="81.6" y="145.9">4</text>
<text x="85.4" y="149.5">2</text>
<text x="85.5" y="147">GND</text>
<text x="85.5" y="144.4">GND RESET</text>
<text x="93.8" y="147">VCC</text>
<text x="95.9" y="149.5">A3</text>
<text x="101.2" y="148.4">20</text>
<text x="101.2" y="145.9">21</text>
<text x="212.5" y="149.5">MISO</text>
<text x="212.5" y="147">SCLK</text>
<text x="212.5" y="144.4">INT</text>
<text x="81.6" y="150.9">6</text>
<text x="81.6" y="153.5">7</text>
<text x="85.4" y="152">*3</text>
<text x="85.4" y="154.6">4</text>
<text x="95.9" y="154.6">A1</text>
<text x="95.9" y="152">A2</text>
<text x="101.2" y="153.5">18</text>
<text x="101.2" y="150.9">19</text>
<text x="147.6" y="150.9">4</text>
<text x="164.7" y="153.5">6</text>
<text x="212.5" y="154.6">SS</text>
<text x="212.5" y="152">MOSI</text>
<text x="80.4" y="161.1">10</text>
<text x="81.6" y="156">8</text>
<text x="81.6" y="158.5">9</text>
<text x="85.4" y="157.1">*5</text>
<text x="85.4" y="159.7">*6</text>
<text x="90.1" y="159.7">13(SCK)</text>
<text x="95.9" y="157.1">A0</text>
<text x="101.2" y="161.1">15</text>
<text x="101.2" y="158.5">16</text>
<text x="101.2" y="156">17</text>
<text x="137.7" y="161.4">V1/-UB</text>
<text x="147.6" y="156">5</text>
<text x="22" y="166.2">2</text>
<text x="22" y="163.6">3</text>
<text x="57.5" y="166.2">1</text>
<text x="80.4" y="166.2">12</text>
<text x="80.5" y="163.6">11</text>
<text x="85.4" y="162.2">7</text>
<text x="85.4" y="164.7">8</text>
<text x="85.4" y="167.3">*9</text>
<text x="89" y="162.2">12(MISO)</text>
<text x="89.1" y="164.7">11(MOSI)</text>
<text x="95.4" y="167.3">*10</text>
<text x="101.2" y="166.2">13</text>
<text x="101.2" y="163.6">14</text>
<text x="136.1" y="163" transform="rotate(-90 136.1 163)">7</text>
<text x="22" y="168.7">1</text>
</g>
<g font-size="2.2" fill="#808080">
<text x="227.9" y="51">IC1</text>
<text x="240.6" y="51">R-78E5.0-0.5</text>
<text x="235.5" y="61.1">GND</text>
</g>
<g font-size="2" fill="#808080">
<text x="136.4" y="42.1" transform="rotate(-90 136.4 42.1)">L1</text>
<text x="144.1" y="42.1" transform="rotate(-90 144.1 42.1)">150uH</text>
<text x="156.8" y="58.6">IRF640N</text>
<text x="156.8" y="56.7">T8</text>
</g>
<g font-size="2" fill="#800000">
<text x="176.5" y="46.8" transform="rotate(-90 176.5 46.8)">+</text>
<text x="219.7" y="59.5" transform="rotate(-90 219.7 59.5)">+</text>
<text x="255.2" y="59.5" transform="rotate(-90 255.2 59.5)">+</text>
<text x="62.2" y="67.1" transform="rotate(-90 62.2 67.1)">+</text>
</g>
<g font-size=".7" fill="#808080">
<text x="157.6" y="44.8">SpiceOrder</text>
<text x="160.7" y="44.8">1</text>
<text x="162.7" y="44.8">SpiceOrder 2</text>
<text x="134.7" y="60.1">SpiceOrder</text>
<text x="137.8" y="60.1">1</text>
<text x="139.8" y="60.1">SpiceOrder 2</text>
</g>
</svg>
